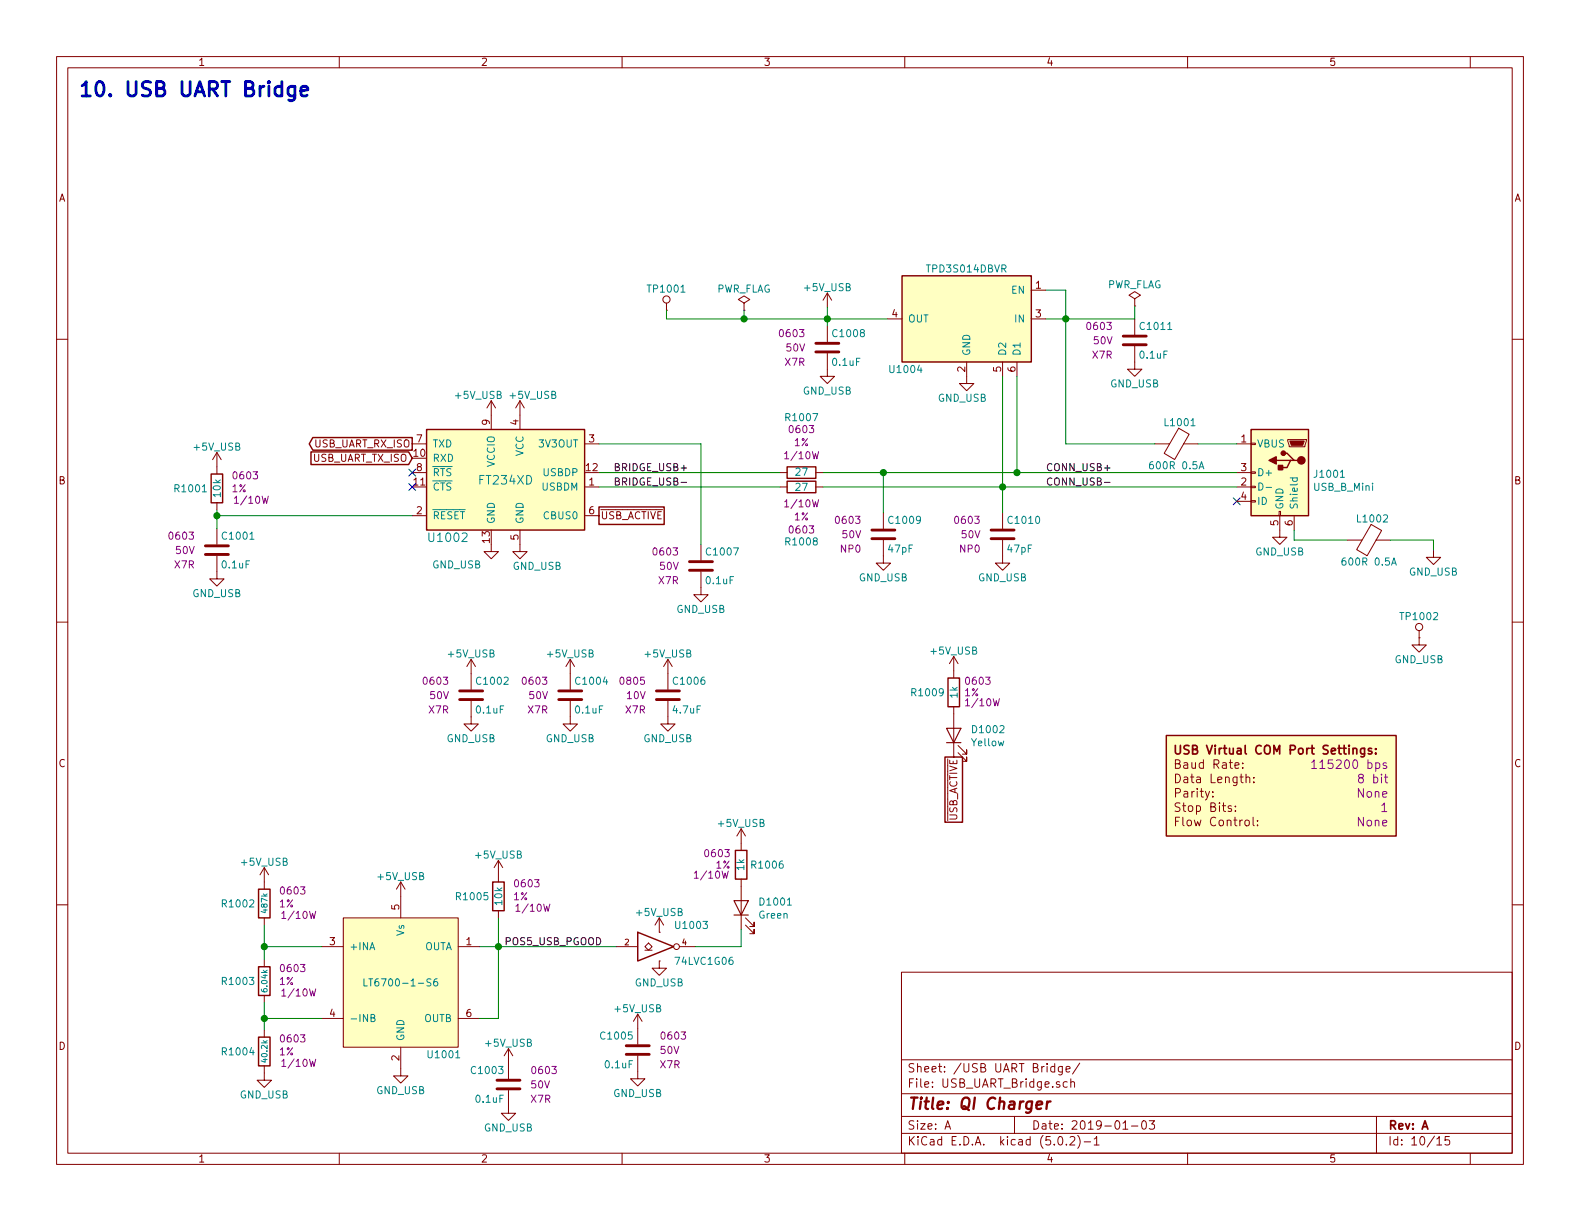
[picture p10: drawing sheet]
<svg xmlns="http://www.w3.org/2000/svg" width="279mm" height="216mm" viewBox="0 0 279 216" stroke-linecap="round" stroke-linejoin="round" font-family="sans-serif">
<g fill="none" stroke="#840000" stroke-width=".18">
<path d="M10 10h259.4v195.9h-259.4zM12 12h255.4v191.9h-255.4zM60 10v2M110 10v2M160 10v2M210 10v2M260 10v2M10 60h2M117.9 54.9h.1M117.9 53.6v1.3M131.6 53.6l1-.6-1-.7-1 .7 1 .6v1.3M131.6 54.9h.1"/>
<path d="M146.3 51.8v2.6M146.3 57.7v2.8M146.3 51.8l-.8 1.3M146.3 51.8l.8 1.3M157 56.4h2.5M182.4 51.3h2.5M182.4 56.4h2.5M200.7 52.8l1-.6-1-.6-1.1 .6 1.1 .6v1.3M200.7 54.1h.1M200.7 56.4v2.8M267.4 60h2M72.9 78.5h2.5"/>
<path d="M86.9 70.9v5M86.9 70.9l-.8 1.2M86.9 70.9l.7 1.2M91.9 70.9v5M91.9 70.9l-.7 1.2M91.9 70.9l.8 1.2M103.4 78.5h2.5M146.3 62.5v4h1.3l-1.3 1.3-1.3-1.3h1.3M170.9 64v3.8h1.3l-1.3 1.3-1.2-1.3h1.2M177.3 64v2.5M179.8 64v2.5M200.7 61.2v4.1h1.2l-1.2 1.2-1.3-1.2h1.3"/>
<path d="M204.2 78.5h2.6M208.4 75.7l1.9 1.1-2.6 4.5-1.8-1.1zM209.3 78.5h2.5M218.7 78.5h2.5M221.2 78.4h.8v.2h-.8zM227.7 77.7h3.3v.3l-.2 1h-2.8zM38.4 98.3v4.1h1.2l-1.2 1.2-1.3-1.2h1.3M38.4 80v3.8M38.4 88.9v1.3M38.4 93.5v2.8M38.4 80l-.8 1.3M38.4 80l.7 1.3"/>
<path d="M72.9 91.2h2.5M72.9 83.6h2.5M86.9 96.3v1.2h1.2l-1.2 1.3-1.3-1.3h1.3M91.9 93.7v3.8h1.3l-1.3 1.3-1.2-1.3h1.2M103.4 86.1h2.5M103.4 91.2h2.5M124 96.3v2.8M137.9 86.1h1.3M137.9 83.6h1.3M144.3 86.1h1.2M144.3 83.6h1.2M156.2 95.5v4.1h1.3l-1.3 1.2-1.3-1.2h1.3"/>
<path d="M156.2 90.7v2.8M177.3 95.5v4.1h1.3l-1.3 1.2-1.3-1.2h1.3M177.3 90.7v2.8M218.7 86.1h2.5M218.7 83.6h2.5M218.7 88.6h2.5M221.2 88.5h.8v.3h-.8zM221.2 86h.8v.2h-.8zM221.2 83.4h.8v.3h-.8zM226.2 90.4h.2v.8h-.2zM226.3 91.2v3.8h1.3l-1.3 1.3-1.3-1.3h1.3M228.9 91.2v2.5"/>
<path d="M238.3 95.5h2.5M242.5 92.7l1.8 1.1-2.5 4.5-1.9-1.1zM243.3 95.5h2.6M253.5 97.3v1.3h1.3l-1.3 1.2-1.3-1.2h1.3M10 110h2M83.3 116.6l.8 1.3M83.3 116.6v5.3M83.3 116.6l-.8 1.3M100.8 116.6v5.3M100.8 116.6l-.7 1.3M100.8 116.6l.8 1.3M118.1 116.6v5.3"/>
<path d="M118.1 116.6l-.8 1.3M118.1 116.6l.8 1.3M124 101.1v4.1h1.2l-1.2 1.2-1.3-1.2h1.3M168.7 116.1v3.8M168.7 116.1l-.8 1.2M168.7 116.1l.7 1.2M251 112.8v1.2h1.2l-1.2 1.3-1.3-1.3h1.3M251 112.8h.1M251 111.5v1.3M267.4 110h2M83.3 124v4h1.3l-1.3 1.3-1.3-1.3h1.3M100.8 124v4h1.3l-1.3 1.3-1.2-1.3h1.2"/>
<path d="M118.1 124v4h1.3l-1.3 1.3-1.3-1.3h1.3M168.7 125v8.9M169.4 133.1l1.5 1.5v-.7v.7h-.7M169.4 131.8l1.5 1.6v-.8v.8h-.7M219.8 135.7v.2M219.8 134.9v.2M221.7 138.3v.1M221.7 137.5v.1M10 160h2M46.7 153.4v3.8M46.7 153.4l-.7 1.3M46.7 153.4l.8 1.3"/>
<path d="M70.9 156v6.3M70.9 156l-.8 1.2M70.9 156l.7 1.2M88.1 152.1v3.9M88.1 152.1l-.7 1.3M88.1 152.1l.8 1.3M131.1 146.6v3.8M131.1 155.4v8.9M131.1 146.6l-.8 1.2M131.1 146.6l.7 1.2M214.5 140.8v.1M214.5 140v.1"/>
<path d="M218.5 143.3v.2M218.5 142.5v.2M221.6 144.5v1.3l.2 .2M222.4 145.9v.1M222.4 145.1v.1M267.4 160h2M46.7 162.3v1.3M46.7 169.7v1.2M46.7 176v1.3M56.9 167.4h3.8M60.7 162.3h20.3v22.9h-20.3zM81 167.4h3.8"/>
<path d="M88.1 161v1.3M109 167.4h3.8M112.8 179.3v5.4M112.8 179.3l-.8 1.3M112.8 179.3l.7 1.3M114 167.4l.7-.6 .6 .6-.6 .6zM114 168h1.3M116.6 169.9v1.3h1.3l-1.3 1.3-1.3-1.3h1.3M116.6 169.9h.1M116.6 164.8h.1M116.6 162.3l-.8 1.3M116.6 162.3v2.5"/>
<path d="M116.6 162.3l.7 1.3M120.1 167.4h2.8M131.8 163.6l1.5 1.5v-.8v.8h-.7M131.8 162.3l1.5 1.5v-.7v.7h-.7M159.4 171.9h108v32h-108zM46.7 188.5v2.5h1.3l-1.3 1.3-1.2-1.3h1.2M46.7 182.1v1.3M56.9 180.1h3.8M70.9 185.2v5h1.2l-1.2 1.3-1.3-1.3h1.3M81 180.1h3.8M89.9 192.8v4.1h1.3l-1.3 1.2-1.3-1.2h1.3M89.9 185.4v5.4"/>
<path d="M89.9 185.4l-.7 1.3M89.9 185.4l.8 1.3M112.8 186.7v4.1h1.2l-1.2 1.2-1.3-1.2h1.3M159.4 197.4h108M159.4 193.4h108M159.4 187.4h108M167.1 199.7l.5-1.5 .5 1.5M167.2 199.2h.8M179.4 197.4v3M186.5 188.6h-.4l-.3 .2 .1 .6 .2 .2 .4-.1M186.5 188.1v1.5M187.9 188.6l-.1 1.3-.2 .2-.4-.1"/>
<path d="M187.9 188.6h-.4l-.4 .2 .1 .6 .3 .2 .4-.1M188.5 189.1l.7-.2v-.3h-.5l-.2 .2 .1 .7h.6M188.7 191.3h-.4l-.3 .2 .1 .6 .2 .2 .4-.1M189.4 191.4v-.1a.37 .37 0 0 1 .6 .2v.8M189.4 190.8v1.5M190.9 188l-1.2 1.9M198.6 199.7h.8M200.1 199.1h1.1M202 198.3l.4-.1a.94 .94 0 0 1 0 1.5 .82 .82 0 0 1-.4-1.4zM203.2 198.2h1l-.5 .6 .4 .1v.6l-.2 .2-.7-.2M243.4 197.4v6.5M60 203.9v2"/>
<path d="M110 203.9v2M159.4 200.4h108M160 203.9v2M187.2 201.1l.4-.1a.94 .94 0 0 1 0 1.5 .79 .79 0 0 1-.4-1.4zM188.6 202.3v.2M189.2 201.1l.2-.1h.4l.2 .1 .1 .3-.1 .2-.8 .9h.9M190.6 200.8a1.71 1.71 0 0 1 0 2.2M191.7 201.9h1.2M193.5 201.4l.4-.4v1.5M193.5 202.5h.9M210 203.9v2M254.1 201.4l.4-.4v1.5"/>
<path d="M254.1 202.5h.8M256.3 201h-.7l-.1 .7 .2-.2 .5 .1 .2 .2-.1 .5-.2 .2-.6-.2M260 203.9v2"/>
<circle cx="117.9" cy="53" r=".63"/>
<circle cx="251" cy="110.9" r=".63"/>
<circle cx="119.6" cy="167.4" r=".51"/>
</g>
<path d="M183.3 195.4l1-.2-.1-.4h-.5l-.4 .2v1l.2 .1 .6-.1M185.2 194.8l-.2 1.3M185.8 194.8a.55 .55 0 0 0-.7 .3" fill="none" stroke="#840000" stroke-width=".41"/>
<g fill="#ffffc2" stroke="#ffffc2" stroke-width=".18">
<path d="M75.4 75.9h28v17.8h-28z"/>
<path d="M159.5 48.8h22.9v15.2h-22.9z"/>
<path d="M221.2 75.9h10.2v15.3h-10.2z"/>
<path d="M206.2 130h40.7v17.8h-40.7z"/>
<path d="M60.7 162.3h20.3v22.9h-20.3z"/>
</g>
<g fill="none" stroke="#840000" stroke-width=".25">
<path d="M159.5 48.8h22.9v15.2h-22.9zM55 79.9h17.3l.6 1.1-.6 1.1h-17.3zM55.3 77.4h17.6v2.2h-17.6l-.6-1.1zM75.4 75.9h28v17.8h-28zM221.2 75.9h10.2v15.3h-10.2zM37.3 83.8h2.1v5.1h-2.1zM105.9 89.6h11.5v3.1h-11.5zM139.2 82.6h5.1v2h-5.1zM139.2 85.1h5.1v2h-5.1zM225.7 81.4h2.5M226.9 80.1h.7l1.3 1.3h.6M228.9 81.4h-.7l-.6 1.3h-1.3"/>
<path d="M167.6 119.9h2.1v5.1h-2.1zM167.1 133.9h3.1v11.5h-3.1zM206.2 130h40.7v17.8h-40.7zM45.7 157.2h2.1v5.1h-2.1zM87.1 156h2.1v5h-2.1zM130 150.4h2.1v5h-2.1zM45.7 170.9h2.1v5.1h-2.1zM112.8 164.8l6.3 2.6-6.3 2.5zM45.7 183.4h2.1v5.1h-2.1z"/>
</g>
<g fill="none" stroke="#840000" stroke-width=".51">
<path d="M198.6 59.4h4.1M144.3 62.2h4M144.3 60.7h4M198.6 61h4.1M36.3 98h4.1M36.3 96.5h4.1M121.9 99.3h4.1M154.2 95.3h4M154.2 93.7h4M175.3 95.3h4M175.3 93.7h4M121.9 100.8h4.1"/>
<path d="M81.3 123.7h4M81.3 122.2h4M98.8 123.7h4.1M98.8 122.2h4.1M116.1 123.7h4M116.1 122.2h4M87.9 192.5h4M87.9 191h4M110.7 186.4h4.1M110.7 184.9h4.1"/>
</g>
<path d="M72.3 83l1.2 1.2M72.3 85.5l1.2 1.2M73.5 83l-1.2 1.2M73.5 85.5l-1.2 1.2M218.1 88l1.2 1.3M219.3 88l-1.2 1.3" fill="none" stroke="#000084" stroke-width=".18"/>
<g fill="none" stroke="#008400" stroke-width=".18">
<path d="M117.9 54.9v1.5h39.1M131.6 54.9v1.5M146.3 54.4v3.3M184.9 51.3h3.6v27.2h15.7M200.7 54.1v2.3h-15.8M105.9 78.5h18.1v17.8M177.3 66.5v24.2M179.8 66.5v17.1M211.8 78.5h6.9M38.4 90.2v3.3M38.4 91.2h34.5M105.9 83.6h32"/>
<path d="M105.9 86.1h32M145.5 83.6h73.2M145.5 86.1h73.2M156.2 83.6v7.1M228.9 93.7v1.8h9.4M245.9 95.5h7.6v1.8M46.7 167.4h10.2M46.7 163.6v6.1M46.7 177.3v4.8M84.8 167.4h24.2M88.1 162.3v17.8h-3.3M131.1 164.3v3.1h-8.2"/>
<path d="M46.7 180.1h10.2"/>
</g>
<g fill="#008400" stroke="#008400" stroke-width=".25">
<circle cx="188.5" cy="56.4" r=".51"/>
<circle cx="38.4" cy="91.2" r=".51"/>
<circle cx="146.3" cy="56.4" r=".51"/>
<circle cx="156.2" cy="83.6" r=".51"/>
<circle cx="179.8" cy="83.6" r=".51"/>
<circle cx="177.3" cy="86.1" r=".51"/>
<circle cx="46.7" cy="167.4" r=".51"/>
<circle cx="46.7" cy="180.1" r=".51"/>
<circle cx="88.1" cy="167.4" r=".51"/>
<circle cx="131.6" cy="56.4" r=".51"/>
</g>
<path d="M212 82.9l.5-1.3 .4 1.3M222.6 85.4a.64 .64 0 0 1 .7 .6 .64 .64 0 0 1-.7 .7zM223.9 86.2h1M228.1 84.5h1.3M228.6 84.5v.4l.2 .2 .6-.1v-.5M237 84.4h.7M246.1 99.9l.4-1.2 .4 1.2M64.4 173.1v1.2h.5M65.6 180l.5-.1 .2-.2-.1-.2-.6-.1v1.2h.5l.2-.1v-.3l-.3-.2M77.3 173.1h-.2a.79 .79 0 0 0-.2 1.2h.4l.1-.5-.2-.2h-.3l-.2 .2" fill="none" stroke="#008484" stroke-width=".18"/>
<path d="M120.4 85.3h1M195.3 85.3h1" fill="none" stroke="#000" stroke-width=".18"/>
<path d="M167.4 128.8h2.5l-1.2 2.5zM167.4 131.3h2.5M129.8 159.3h2.5l-1.2 2.5zM129.8 161.8h2.5" fill="none" stroke="#840000" stroke-width=".2"/>
<g fill="#840000" stroke="#840000" stroke-width=".25">
<path d="M226.1 82.3h.7v.8h-.7z"/>
<path d="M224.4 81.4l1.3-.6v1.2z"/>
<circle cx="230.1" cy="81.4" r=".63"/>
<circle cx="226.9" cy="80.1" r=".38"/>
</g>
<path d="M228.1 78h2.5l-.2 .7h-2.1z" fill="#840000" stroke="#840000" stroke-width=".18"/>
<path d="M207.8 131.8l.1 1.4a.48 .48 0 0 0 .8 0v-1.4M242.5 132.4a.37 .37 0 0 0-.5 .1v.2l.6 .3-.2 .3-.4-.1M243.3 133.2v.1M243.3 132.4v.1" fill="none" stroke="#840000" stroke-width=".3"/>
<path d="M232 134.8l.4-.4v1.5M232 135.9h.8M244.8 137.4h.6M245 136.9v1.3l.1 .2h.3M245.2 135a.37 .37 0 0 0-.6 .1l.1 .2 .5 .3-.2 .3-.4-.1" fill="none" stroke="#840084" stroke-width=".18"/>
<path d="M52.1 15.3v2a.71 .71 0 0 1-1 .4M52.1 15.4l-.7-.1-.2 .1-.3 .3v.8l.3 .3 .2 .2 .7-.2M53.2 16.1l1.2-.2-.1-.5-.7-.1-.4 .3v1l.1 .2 .3 .2 .7-.2" fill="none" stroke="#0000c2" stroke-width=".51"/>
<text font-size="3.5" fill="#0000c2" x="13.7" y="17.1">10. USB UART Bridge</text>
<text font-size="2.8" fill="#840000" x="160.4" y="196.2">Title: QI Charger</text>
<g font-size="2.1" fill="#008484">
<text x="84.9" y="85.7">FT234XD</text>
<text x="76.1" y="95.8">U1002</text>
</g>
<g font-size="2.1" fill="#840000">
<text x="208.2" y="135.9">Baud Rate:</text>
<text x="209.7" y="133.4">USB Virtual COM Port Settings:</text>
<text x="207.9" y="141">Parity:</text>
<text x="208.2" y="143.6">Stop Bits:</text>
<text x="208.3" y="138.5">Data Length:</text>
<text x="208.3" y="146.1">Flow Control:</text>
<text x="160.4" y="189.6">Sheet: /USB UART Bridge/</text>
<text x="160.4" y="192.3">File: USB_UART_Bridge.sch</text>
<text x="160.4" y="202.5">KiCad E.D.A. kicad (5.0.2)-1</text>
<text x="160.4" y="199.7">Size: A</text>
<text x="182.4" y="199.7">Date: 2019-01-03</text>
<text x="245.4" y="199.7">Rev: A</text>
<text x="245.4" y="202.5">Id: 10/15</text>
</g>
<g font-size="2.1" fill="#840084">
<text x="232.9" y="136">115200 bps</text>
<text x="240.1" y="141">None</text>
<text x="240.6" y="138.5">8 bit</text>
<text x="244.2" y="143.6">1</text>
<text x="240.1" y="146.1">None</text>
</g>
<g font-size="1.8" fill="#840000">
<text x="35" y="11.6">1</text>
<text x="85" y="11.6">2</text>
<text x="135" y="11.6">3</text>
<text x="185" y="11.6">4</text>
<text x="235" y="11.6">5</text>
<text x="10.4" y="35.6">A</text>
<text x="267.8" y="35.6">A</text>
<text x="183.2" y="51.1">1</text>
<text x="157.8" y="56.1">4</text>
<text x="183.2" y="56.1">3</text>
<text x="170.7" y="65.8" transform="rotate(-90 170.7 65.8)">2</text>
<text x="177" y="65.8" transform="rotate(-90 177 65.8)">5</text>
<text x="179.6" y="65.8" transform="rotate(-90 179.6 65.8)">6</text>
<text x="86.6" y="75.2" transform="rotate(-90 86.6 75.2)">9</text>
<text x="91.7" y="75.2" transform="rotate(-90 91.7 75.2)">4</text>
<text x="55.2" y="81.7">USB_UART_TX_ISO</text>
<text x="55.5" y="79.1">USB_UART_RX_ISO</text>
<text x="73.2" y="80.8">10</text>
<text x="73.7" y="78.2">7</text>
<text x="73.7" y="83.3">8</text>
<text x="103.7" y="83.3">12</text>
<text x="104.2" y="78.2">3</text>
<text x="219.5" y="78.2">1</text>
<text x="219.5" y="83.3">3</text>
<text x="10.4" y="85.6">B</text>
<text x="73.2" y="85.9">11</text>
<text x="104.2" y="85.9">1</text>
<text x="219.5" y="85.9">2</text>
<text x="219.5" y="88.4">4</text>
<text x="267.8" y="85.6">B</text>
<text x="73.7" y="90.9">2</text>
<text x="86.6" y="96" transform="rotate(-90 86.6 96)">13</text>
<text x="91.7" y="95.5" transform="rotate(-90 91.7 95.5)">5</text>
<text x="104.2" y="90.9">6</text>
<text x="106.2" y="91.8">USB_ACTIVE</text>
<text x="226.1" y="92.9" transform="rotate(-90 226.1 92.9)">5</text>
<text x="228.6" y="92.9" transform="rotate(-90 228.6 92.9)">6</text>
<text x="10.4" y="135.6">C</text>
<text x="267.8" y="135.6">C</text>
<text x="169.3" y="145.3" transform="rotate(-90 169.3 145.3)">USB_ACTIVE</text>
<text x="70.6" y="160.9" transform="rotate(-90 70.6 160.9)">5</text>
<text x="58.3" y="167.1">3</text>
<text x="82.4" y="167.1">1</text>
<text x="58.3" y="179.8">4</text>
<text x="82.4" y="179.8">6</text>
<text x="10.4" y="185.6">D</text>
<text x="267.8" y="185.6">D</text>
<text x="70.6" y="187.6" transform="rotate(-90 70.6 187.6)">2</text>
<text x="35" y="205.5">1</text>
<text x="85" y="205.5">2</text>
<text x="135" y="205.5">3</text>
<text x="185" y="205.5">4</text>
<text x="235" y="205.5">5</text>
</g>
<g font-size="1.8" fill="#008484">
<text x="114.8" y="51.7">TP1001</text>
<text x="126.6" y="51.7">PWR_FLAG</text>
<text x="142.3" y="51.5">+5V_USB</text>
<text x="164.1" y="48.2">TPD3S014DBVR</text>
<text x="178.9" y="51.9">EN</text>
<text x="195.7" y="51">PWR_FLAG</text>
<text x="147.5" y="59.6">C1008</text>
<text x="160.5" y="57">OUT</text>
<text x="179.6" y="57">IN</text>
<text x="201.8" y="58.3">C1011</text>
<text x="147.3" y="64.7">0.1uF</text>
<text x="157.6" y="66">U1004</text>
<text x="171.6" y="63" transform="rotate(-90 171.6 63)">GND</text>
<text x="177.9" y="63" transform="rotate(-90 177.9 63)">D2</text>
<text x="180.5" y="63" transform="rotate(-90 180.5 63)">D1</text>
<text x="201.7" y="63.4">0.1uF</text>
<text x="80.6" y="70.5">+5V_USB</text>
<text x="90.3" y="70.5">+5V_USB</text>
<text x="142" y="69.8">GND_USB</text>
<text x="165.9" y="71">GND_USB</text>
<text x="196.3" y="68.5">GND_USB</text>
<text x="139.1" y="74.5">R1007</text>
<text x="206.2" y="75.4">L1001</text>
<text x="34.4" y="79.7">+5V_USB</text>
<text x="76.5" y="81.7">RXD</text>
<text x="76.5" y="79.1">TXD</text>
<text x="87.5" y="82.6" transform="rotate(-90 87.5 82.6)">VCCIO</text>
<text x="92.6" y="80.7" transform="rotate(-90 92.6 80.7)">VCC</text>
<text x="95.5" y="79.1">3V3OUT</text>
<text x="203.8" y="83">600R 0.5A</text>
<text x="222.2" y="79.1">VBUS</text>
<text x="31.1" y="87">R1001</text>
<text x="39" y="87.8" transform="rotate(-90 39 87.8)">10k</text>
<text x="76.5" y="86.7">CTS</text>
<text x="76.5" y="84.2">RTS</text>
<text x="95.9" y="86.7">USBDM</text>
<text x="96.2" y="84.2">USBDP</text>
<text x="140.8" y="84.1">27</text>
<text x="140.8" y="86.8">27</text>
<text x="222.2" y="84.2">D+</text>
<text x="222.2" y="89.3">ID</text>
<text x="232.4" y="86.8">USB_B_Mini</text>
<text x="232.6" y="84.5">J1001</text>
<text x="39.5" y="95.4">C1001</text>
<text x="76.5" y="91.8">RESET</text>
<text x="87.5" y="92.7" transform="rotate(-90 87.5 92.7)">GND</text>
<text x="92.6" y="92.7" transform="rotate(-90 92.6 92.7)">GND</text>
<text x="96.4" y="91.8">CBUS0</text>
<text x="157.4" y="92.6">C1009</text>
<text x="178.5" y="92.6">C1010</text>
<text x="226.9" y="90.2" transform="rotate(-90 226.9 90.2)">GND</text>
<text x="229.5" y="90.2" transform="rotate(-90 229.5 90.2)">Shield</text>
<text x="240.2" y="92.4">L1002</text>
<text x="39.4" y="100.5">0.1uF</text>
<text x="76.5" y="100.5">GND_USB</text>
<text x="90.7" y="100.8">GND_USB</text>
<text x="125.1" y="98.2">C1007</text>
<text x="139.1" y="96.4">R1008</text>
<text x="157.2" y="97.7">47pF</text>
<text x="178.3" y="97.7">47pF</text>
<text x="222" y="98.2">GND_USB</text>
<text x="237.8" y="100">600R 0.5A</text>
<text x="249.2" y="101.8">GND_USB</text>
<text x="34" y="105.6">GND_USB</text>
<text x="125" y="103.3">0.1uF</text>
<text x="151.9" y="102.8">GND_USB</text>
<text x="173" y="102.8">GND_USB</text>
<text x="119.6" y="108.4">GND_USB</text>
<text x="247.9" y="109.7">TP1002</text>
<text x="79.3" y="116.3">+5V_USB</text>
<text x="96.9" y="116.3">+5V_USB</text>
<text x="114.1" y="116.3">+5V_USB</text>
<text x="164.7" y="115.7">+5V_USB</text>
<text x="246.6" y="117.3">GND_USB</text>
<text x="84.5" y="121.1">C1002</text>
<text x="102" y="121.1">C1004</text>
<text x="119.3" y="121.1">C1006</text>
<text x="161.4" y="123.1">R1009</text>
<text x="169.3" y="123.4" transform="rotate(-90 169.3 123.4)">1k</text>
<text x="79" y="131.2">GND_USB</text>
<text x="84.3" y="126.2">0.1uF</text>
<text x="96.5" y="131.2">GND_USB</text>
<text x="101.9" y="126.2">0.1uF</text>
<text x="113.8" y="131.2">GND_USB</text>
<text x="119.1" y="126.2">4.7uF</text>
<text x="171.9" y="132">Yellow</text>
<text x="172.2" y="129.6">D1002</text>
<text x="127.1" y="146.2">+5V_USB</text>
<text x="42.8" y="153.1">+5V_USB</text>
<text x="66.9" y="155.6">+5V_USB</text>
<text x="84.2" y="151.8">+5V_USB</text>
<text x="131.6" y="153.9" transform="rotate(-90 131.6 153.9)">1k</text>
<text x="133.1" y="153.6">R1006</text>
<text x="39.5" y="160.5">R1002</text>
<text x="80.9" y="159.2">R1005</text>
<text x="88.8" y="160" transform="rotate(-90 88.8 160)">10k</text>
<text x="112.6" y="162">+5V_USB</text>
<text x="134.6" y="160.1">D1001</text>
<text x="71.5" y="165.5" transform="rotate(-90 71.5 165.5)">Vs</text>
<text x="119.7" y="164.3">U1003</text>
<text x="134.3" y="162.4">Green</text>
<text x="61.7" y="168">+INA</text>
<text x="75" y="168">OUTA</text>
<text x="119.6" y="170.6">74LVC1G06</text>
<text x="39.5" y="174.2">R1003</text>
<text x="65.7" y="174.4">LT6700-1-S6</text>
<text x="108.8" y="179">+5V_USB</text>
<text x="112.3" y="174.4">GND_USB</text>
<text x="61.7" y="180.7">-INB</text>
<text x="71.5" y="184.1" transform="rotate(-90 71.5 184.1)">GND</text>
<text x="75" y="180.7">OUTB</text>
<text x="86" y="185.1">+5V_USB</text>
<text x="106.4" y="183.8">C1005</text>
<text x="39.5" y="186.6">R1004</text>
<text x="75.9" y="187.1">U1001</text>
<text x="83.6" y="189.9">C1003</text>
<text x="107.1" y="188.9">0.1uF</text>
<text x="42.4" y="194.2">GND_USB</text>
<text x="66.5" y="193.5">GND_USB</text>
<text x="84.3" y="195">0.1uF</text>
<text x="108.5" y="194">GND_USB</text>
<text x="85.6" y="200.1">GND_USB</text>
</g>
<g font-size="1.8" fill="#840084">
<text x="138" y="59.6">0603</text>
<text x="192.4" y="58.3">0603</text>
<text x="138.9" y="64.7">X7R</text>
<text x="139.1" y="62.2">50V</text>
<text x="193.2" y="63.4">X7R</text>
<text x="193.4" y="60.9">50V</text>
<text x="139.8" y="76.6">0603</text>
<text x="139.2" y="81.2">1/10W</text>
<text x="140.5" y="78.9">1%</text>
<text x="41" y="87">1%</text>
<text x="41.4" y="84.8">0603</text>
<text x="41.9" y="89.1">1/10W</text>
<text x="139.2" y="89.7">1/10W</text>
<text x="30.1" y="95.4">0603</text>
<text x="139.8" y="94.3">0603</text>
<text x="140.5" y="92">1%</text>
<text x="148" y="92.6">0603</text>
<text x="149" y="95.2">50V</text>
<text x="169" y="92.6">0603</text>
<text x="170.1" y="95.2">50V</text>
<text x="30.9" y="100.5">X7R</text>
<text x="31.1" y="98">50V</text>
<text x="115.7" y="98.2">0603</text>
<text x="116.7" y="100.8">50V</text>
<text x="148.7" y="97.7">NP0</text>
<text x="169.8" y="97.7">NP0</text>
<text x="116.5" y="103.3">X7R</text>
<text x="75.1" y="121.1">0603</text>
<text x="76.1" y="123.6">50V</text>
<text x="92.6" y="121.1">0603</text>
<text x="93.6" y="123.6">50V</text>
<text x="109.9" y="121.1">0805</text>
<text x="110.9" y="123.6">10V</text>
<text x="170.6" y="123.1">1%</text>
<text x="171" y="121.1">0603</text>
<text x="171.2" y="124.9">1/10W</text>
<text x="75.9" y="126.2">X7R</text>
<text x="93.4" y="126.2">X7R</text>
<text x="110.7" y="126.2">X7R</text>
<text x="123.2" y="155.4">1/10W</text>
<text x="124.8" y="151.6">0603</text>
<text x="126.6" y="153.6">1%</text>
<text x="49.4" y="160.5">1%</text>
<text x="49.8" y="158.2">0603</text>
<text x="90.8" y="159.2">1%</text>
<text x="91.2" y="156.9">0603</text>
<text x="91.7" y="161.2">1/10W</text>
<text x="50.3" y="162.5">1/10W</text>
<text x="49.8" y="171.9">0603</text>
<text x="49.4" y="174.2">1%</text>
<text x="50.3" y="176.2">1/10W</text>
<text x="49.8" y="184.3">0603</text>
<text x="117.1" y="183.8">0603</text>
<text x="49.4" y="186.6">1%</text>
<text x="50.3" y="188.6">1/10W</text>
<text x="94.3" y="189.9">0603</text>
<text x="116.8" y="188.9">X7R</text>
<text x="116.8" y="186.4">50V</text>
<text x="93.9" y="195">X7R</text>
<text x="94" y="192.5">50V</text>
</g>
<g font-size="1.8">
<text x="108.5" y="83.3">BRIDGE_USB+</text>
<text x="184.9" y="83.3">CONN_USB+</text>
<text x="108.5" y="85.9">BRIDGE_USB-</text>
<text x="184.9" y="85.9">CONN_USB-</text>
<text x="89.2" y="167.1">POS5_USB_PGOOD</text>
</g>
<g font-size="1.4" fill="#008484">
<text x="47.3" y="161.3" transform="rotate(-90 47.3 161.3)">487k</text>
<text x="47.3" y="175.2" transform="rotate(-90 47.3 175.2)">6.04k</text>
<text x="47.3" y="187.7" transform="rotate(-90 47.3 187.7)">40.2k</text>
</g>
<g font-size="1.4" fill="#840000">
<text x="110.5" y="167.1">2</text>
<text x="120.6" y="167.1">4</text>
</g>
</svg>
